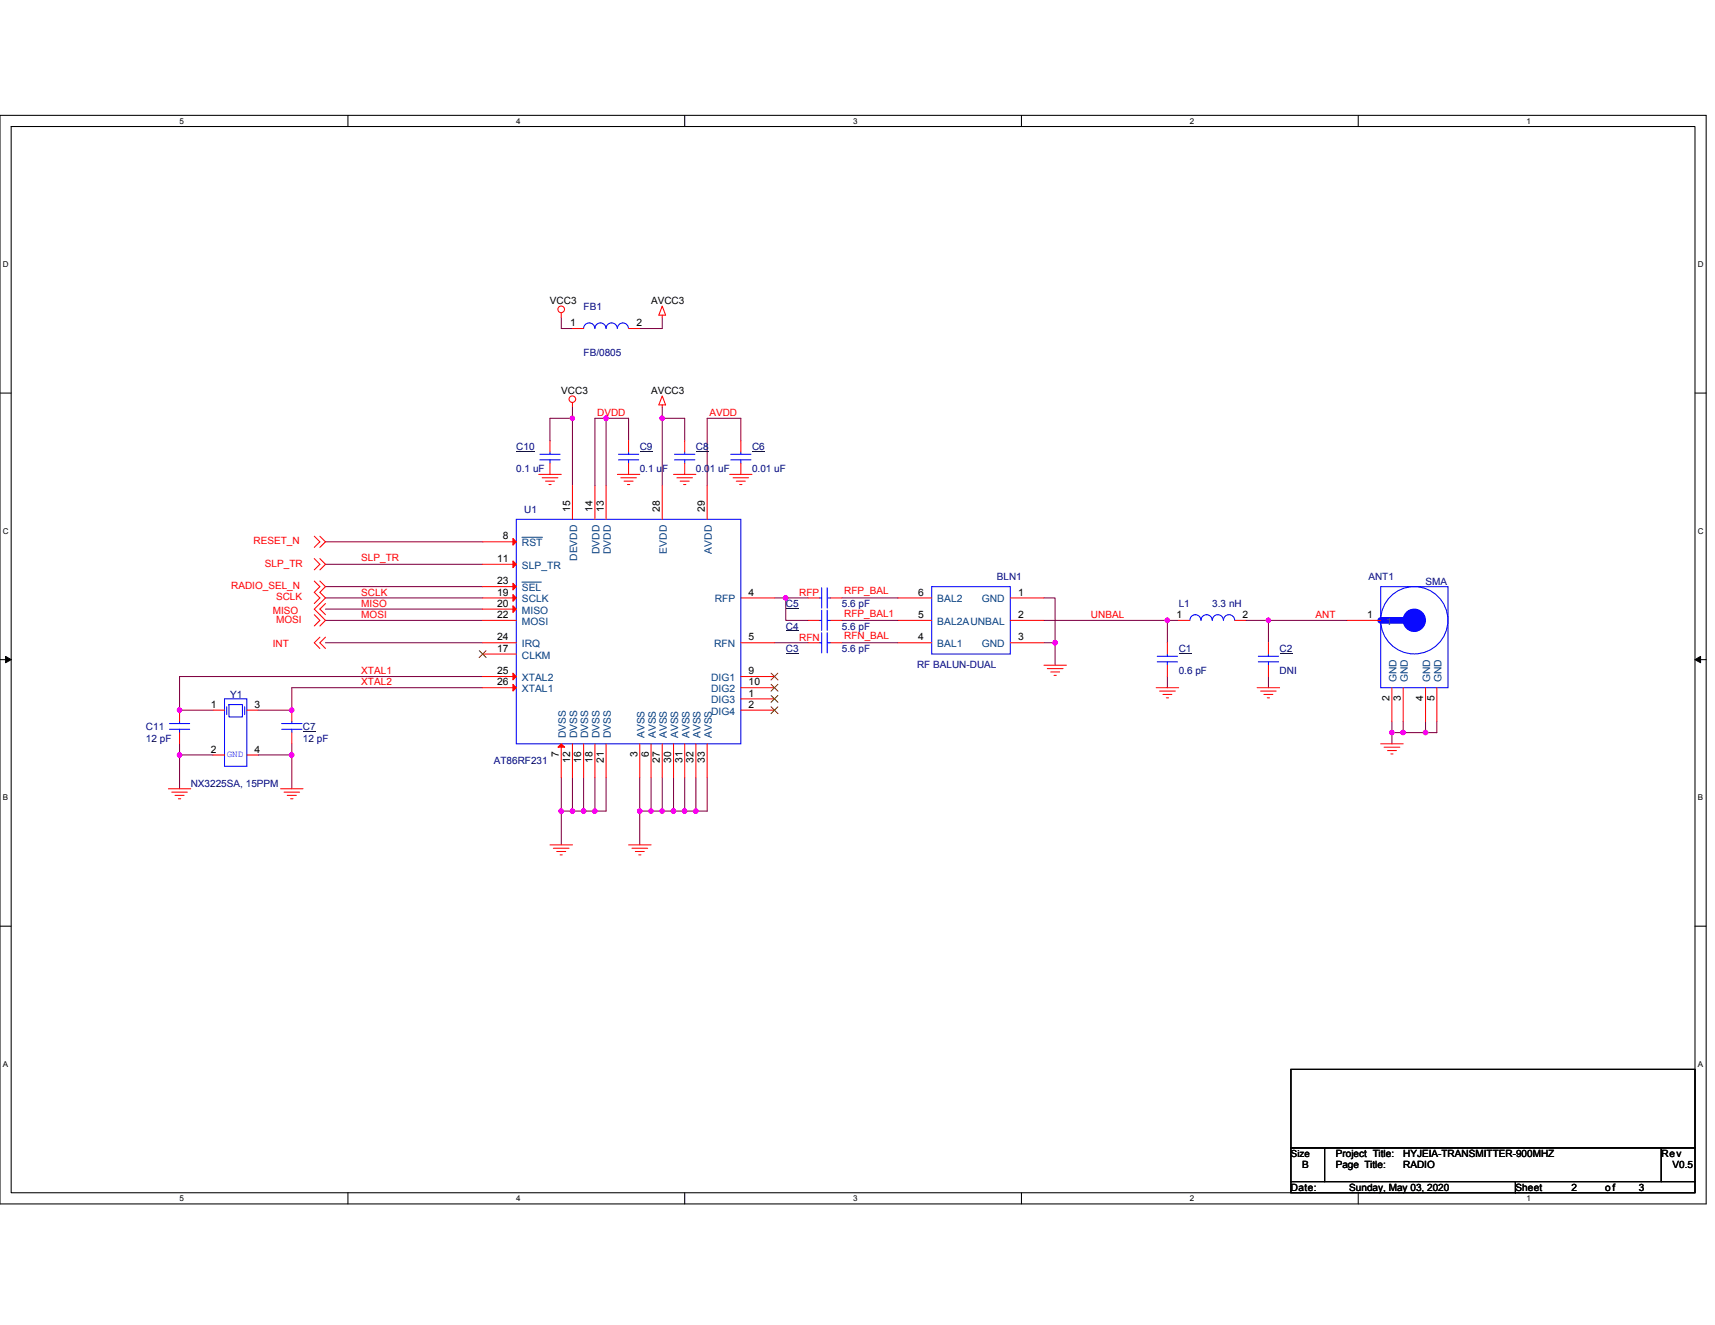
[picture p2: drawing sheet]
<svg xmlns="http://www.w3.org/2000/svg" width="279mm" height="216mm" viewBox="0 0 279 216" stroke-linecap="round" stroke-linejoin="round" font-family="sans-serif">
<path d="M0 18.8h278v177.4h-278zM1.8 20.6h274.3v173.8h-274.3z" fill="none" stroke="#000" stroke-width=".17"/>
<g fill="#fff">
<path d="M29.3 19h.7v1.4h-.7z"/>
<path d="M29.3 194.5h.7v1.5h-.7z"/>
</g>
<path d="M56.7 18.8v1.8M56.7 194.4v1.8" fill="none" stroke="#000" stroke-width=".17"/>
<g fill="#fff">
<path d="M84.1 19h.7v1.4h-.7z"/>
<path d="M84.1 194.5h.7v1.5h-.7z"/>
</g>
<path d="M111.5 18.8v1.8M111.5 194.4v1.8" fill="none" stroke="#000" stroke-width=".17"/>
<g fill="#fff">
<path d="M139 19h.7v1.4h-.7z"/>
<path d="M139 194.5h.7v1.5h-.7z"/>
</g>
<path d="M166.4 18.8v1.8M166.4 194.4v1.8" fill="none" stroke="#000" stroke-width=".17"/>
<g fill="#fff">
<path d="M193.8 19h.8v1.4h-.8z"/>
<path d="M193.8 194.5h.8v1.5h-.8z"/>
</g>
<path d="M221.3 18.8v1.8M221.3 194.4v1.8" fill="none" stroke="#000" stroke-width=".17"/>
<g fill="#fff">
<path d="M248.7 19h.7v1.4h-.7z"/>
<path d="M248.7 194.5h.7v1.5h-.7z"/>
<path d="M.5 42.3h.9v1.5h-.9z"/>
<path d="M276.6 42.3h1v1.5h-1z"/>
<path d="M.5 85.8h.9v1.4h-.9z"/>
<path d="M276.6 85.8h1v1.4h-1z"/>
</g>
<path d="M0 64.1h1.8M276.1 64.1h1.9" fill="none" stroke="#000" stroke-width=".17"/>
<g fill="#fff">
<path d="M.5 129.2h.8v1.5h-.8z"/>
<path d="M276.6 129.2h.9v1.5h-.9z"/>
</g>
<path d="M0 107.5h1.8M276.1 107.5h1.9" fill="none" stroke="#000" stroke-width=".17"/>
<path d="M.9 107l.9 .5-.9 .5zM276.1 107.5l1-.5v1z" fill="#000" stroke="#000" stroke-width=".16"/>
<g fill="#fff">
<path d="M.5 172.6h.8v1.5h-.8z"/>
<path d="M276.6 172.6h.9v1.5h-.9z"/>
</g>
<path d="M0 150.9h1.8M276.1 150.9h1.9M210.3 174.2h65.8v12.8h-65.8zM210.3 187h5.5v5.5h-5.5zM210.3 192.5h36.6v1.9h-36.6zM215.8 187h54.9v5.5h-54.9zM246.9 192.5h29.2v1.9h-29.2zM270.7 187h5.4v5.5h-5.4z" fill="none" stroke="#000" stroke-width=".17"/>
<g fill="none" stroke="#800040" stroke-width=".17">
<path d="M91.4 51.7v1.8h1.9M107.9 51.7v1.8h-3.7M93.3 68.2v10.9M93.3 68.2h-3.7v3.6M93.3 66.3v1.9M98.7 68.2v10.9M98.7 68.2h-1.8v10.9M98.7 68.2h3.7v3.6M107.9 66.3v1.9M107.9 68.2h3.6v3.6M107.9 68.2v10.9M120.7 71.8v-3.6h-5.5v10.9"/>
<path d="M53 97.4h25.6M53 99.3h25.6M53 95.6h25.6M53 88.3h25.6M53 91.9h25.6M126.2 97.4h1.8M128 97.4h3.7M128 97.4v3.7h3.7M137.2 97.4h9.1M170.1 97.4h1.8v7.3M53 101.1h25.6M53 104.7h25.6"/>
<path d="M78.6 110.2h-49.3v5.5h5.4M78.6 112.1h-31.1v3.6h-5.4M126.2 104.7h5.5M137.2 104.7h9.1M137.2 101.1h9.1M170.1 101.1h20.1M170.1 104.7h1.8M171.9 104.7v3.7M190.2 110.2v1.9M190.2 101.1h1.8M190.2 101.1v3.6M203 101.1h3.7"/>
<path d="M206.7 110.2v1.9M206.7 101.1h12.8M206.7 101.1v3.6M226.8 119.4h1.8M226.8 117.5v1.9M226.8 119.4v1.8M228.6 117.5v1.9M228.6 119.4h3.6M232.2 117.5v1.9M234.1 117.5v1.9h-1.9M29.3 123h5.4M29.3 123v5.5"/>
<path d="M29.3 121.2v1.8M42.1 123h5.4M47.5 123v5.5M47.5 121.2v1.8M91.4 126.7v5.5M91.4 132.2v5.5M91.4 132.2h1.9M93.3 126.7v5.5M93.3 132.2h1.8M95.1 126.7v5.5M95.1 132.2h1.8M96.9 126.7v5.5"/>
<path d="M98.7 126.7v5.5h-1.8M104.2 126.7v5.5M104.2 132.2v5.5M104.2 132.2h1.9M106.1 126.7v5.5M106.1 132.2h1.8M107.9 126.7v5.5M107.9 132.2h1.8M109.7 126.7v5.5h1.8M111.5 126.7v5.5M111.5 132.2h1.9M113.4 126.7v5.5"/>
<path d="M115.2 126.7v5.5h-1.8"/>
</g>
<g fill="#f0f" stroke="#f0f" stroke-width=".17">
<circle cx="47.5" cy="123" r=".36"/>
<circle cx="29.2" cy="123" r=".36"/>
<circle cx="29.2" cy="115.7" r=".35"/>
<circle cx="47.5" cy="115.7" r=".35"/>
<circle cx="93.2" cy="68.2" r=".36"/>
<circle cx="107.9" cy="68.2" r=".36"/>
<circle cx="98.7" cy="68.2" r=".36"/>
<circle cx="91.4" cy="132.2" r=".36"/>
<circle cx="96.9" cy="132.2" r=".36"/>
<circle cx="95.1" cy="132.2" r=".36"/>
<circle cx="93.2" cy="132.2" r=".36"/>
<circle cx="104.2" cy="132.2" r=".36"/>
<circle cx="106" cy="132.2" r=".36"/>
<circle cx="107.9" cy="132.2" r=".36"/>
<circle cx="109.7" cy="132.2" r=".36"/>
<circle cx="111.5" cy="132.2" r=".36"/>
<circle cx="113.4" cy="132.2" r=".36"/>
<circle cx="206.6" cy="101.1" r=".36"/>
<circle cx="190.2" cy="101.1" r=".36"/>
<circle cx="171.9" cy="104.7" r=".36"/>
<circle cx="128" cy="97.4" r=".36"/>
<circle cx="232.2" cy="119.4" r=".36"/>
<circle cx="228.6" cy="119.4" r=".36"/>
<circle cx="226.7" cy="119.4" r=".36"/>
</g>
<g fill="none" stroke="#f00" stroke-width=".17">
<path d="M91.4 51v.7M93.3 53.5h1.8M102.4 53.5h1.8M107.9 51.4v.3M107.9 49.9l.5 1.5h-1.1zM87.8 77.3h3.6M88.3 77.9h2.6M88.9 78.4h1.4M89.4 79h.4M89.6 71.8v1.9M89.6 75.5v1.8M93.3 79.1v5.5"/>
<path d="M93.3 65.6v.7M96.9 79.1v5.5M98.7 79.1v5.5M100.6 77.3h3.6M101.1 77.9h2.6M101.7 78.4h1.4M102.2 79h.4M102.4 71.8v1.9M102.4 75.5v1.8M107.9 66v.3M107.9 79.1v5.5M107.9 64.5l.5 1.5h-1.1z"/>
<path d="M109.7 77.3h3.7M110.3 77.9h2.5M110.8 78.4h1.5M111.4 79h.3M111.5 71.8v1.9M111.5 75.5v1.8M115.2 79.1v5.5M118.9 77.3h3.6M119.4 77.9h2.6M120 78.4h1.4M120.5 79h.4M120.7 71.8v1.9"/>
<path d="M120.7 75.5v1.8M51.2 94.7l.9 .9-.9 .9 .9 .9-.9 .9M51.2 87.4l.9 .9-.9 .9M51.2 91l.9 .9-.9 1M52.1 94.7l.9 .9-.9 .9 .9 .9-1.8 1.9 1.8 1.8-.9 .9M52.1 87.4l.9 .9-.9 .9M52.1 91l.9 .9-.9 1M53 98.3l-.9 1 .9 .9M78.6 88.3h5.5M78.6 91.9h5.5M78.6 97.4h5.5M78.6 99.3h5.5"/>
<path d="M78.6 95.6h5.5M120.7 97.4h5.5M131.7 97.4h1.8M135.3 97.4h1.9M146.3 97.4h5.5M164.6 97.4h5.5M29.3 115.7v1.8M29.3 119.4v1.8M34.7 115.7h1.9M40.2 115.7h1.9M47.5 115.7v1.8M47.5 119.4v1.8"/>
<path d="M51.2 100.2l.9 .9-.9 .9M52.1 103.8l-.9 .9 .9 1M53 103.8l-.9 .9 .9 1M78.6 106.6h5.5M78.6 101.1h5.5M78.6 104.7h5.5M78.6 110.2h5.5M78.6 112.1h5.5M120.7 104.7h5.5M120.7 110.2h5.5M120.7 112.1h5.5M120.7 113.9h5.5"/>
<path d="M120.7 115.7h5.5M131.7 101.1h1.8M131.7 104.7h1.8M135.3 101.1h1.9M135.3 104.7h1.9M146.3 104.7h5.5M146.3 101.1h5.5M164.6 101.1h5.5M164.6 104.7h5.5M170.1 108.4h3.6M170.6 108.9h2.6M171.2 109.5h1.4"/>
<path d="M171.7 110h.4M188.4 112.1h3.6M188.9 112.6h2.6M189.5 113.2h1.4M190 113.7h.4M190.2 104.7v1.9M190.2 108.4v1.8M192 101.1h1.8M201.2 101.1h1.8M204.8 112.1h3.7M205.4 112.6h2.5M205.9 113.2h1.5"/>
<path d="M206.5 113.7h.3M206.7 104.7v1.9M206.7 108.4v1.8M219.5 101.1h5.4M226.8 112.1v5.4M228.6 112.1v5.4M232.2 112.1v5.4M234.1 112.1v5.4M27.4 128.5h3.7M28 129.1h2.5M28.5 129.6h1.5M29.1 130.2h.3"/>
<path d="M34.7 123h1.9M40.2 123h1.9M45.7 128.5h3.7M46.3 129.1h2.5M46.8 129.6h1.5M47.3 130.2h.4M89.6 137.7h3.7M90.1 138.2h2.6M90.7 138.7h1.5M91.2 139.3h.4M91.4 121.2v5.5M93.3 121.2v5.5"/>
<path d="M95.1 121.2v5.5M96.9 121.2v5.5M98.7 121.2v5.5M102.4 137.7h3.7M103 138.2h2.5M103.5 138.7h1.5M104.1 139.3h.3M104.2 121.2v5.5M106.1 121.2v5.5M107.9 121.2v5.5M109.7 121.2v5.5M111.5 121.2v5.5"/>
<path d="M113.4 121.2v5.5M115.2 121.2v5.5M224.9 121.2h3.7M225.5 121.8h2.5M226 122.3h1.5M226.6 122.9h.3"/>
<circle cx="91.4" cy="50.4" r=".54"/>
<circle cx="93.3" cy="65" r=".54"/>
</g>
<g fill="none" stroke="#00f" stroke-width=".17">
<path d="M95.1 53.5a.91 .91 0 0 1 .9-.9 .91 .91 0 0 1 .9 .9M96.9 53.5a.9 .9 0 0 1 .9-.9 .9 .9 0 0 1 .9 .9 .92 .92 0 0 1 .9-.9 .92 .92 0 0 1 1 .9M100.6 53.5a.9 .9 0 0 1 .9-.9 .9 .9 0 0 1 .9 .9M87.9 74.9h3.3M87.9 74h3.3M89.6 73.7v.3M89.6 74.9v.6M100.8 74.9h3.3M100.8 74h3.3M102.4 73.7v.3M102.4 74.9v.6M109.9 74.9h3.3"/>
<path d="M109.9 74h3.3M111.5 73.7v.3M111.5 74.9v.6M119 74.9h3.3M119 74h3.3M120.7 73.7v.3M120.7 74.9v.6M84.1 84.6h36.6v36.6h-36.6zM133.5 97.4h.4M133.9 95.8v3.3M133.9 99.4v3.3M134.8 95.8v3.3"/>
<path d="M134.8 99.4v3.3M134.8 97.4h.5M151.8 95.6h12.8v11h-12.8zM224.9 95.6h11v16.5h-11zM27.6 118.8h3.3M27.6 117.9h3.3M29.3 117.5v.4M29.3 118.8v.6M36.6 113.9h3.6v11h-3.6zM36.9 115.2v1.2M37.3 114.8h2.2v2h-2.2zM39.9 115.2v1.2"/>
<path d="M45.9 118.8h3.3M45.9 117.9h3.3M47.5 117.5v.4M47.5 118.8v.6M133.5 101.1h.4M133.5 104.7h.4M133.9 103.1v3.3M134.8 103.1v3.3M134.8 101.1h.5M134.8 104.7h.5M188.5 107.8h3.3M188.5 106.9h3.3"/>
<path d="M190.2 106.6v.3M190.2 107.8v.6M199.3 101.1a.91 .91 0 0 0-.9-.9 .91 .91 0 0 0-.9 .9 .92 .92 0 0 0-.9-.9 .92 .92 0 0 0-1 .9 .9 .9 0 0 0-.9-.9 .9 .9 0 0 0-.9 .9M201.1 101.1a.91 .91 0 0 0-.9-.9 .91 .91 0 0 0-.9 .9M205 107.8h3.3M205 106.9h3.3M206.7 106.6v.3M206.7 107.8v.6"/>
<circle cx="230.4" cy="101.1" r="5.5"/>
</g>
<path d="M84.1 73.5h3M104.2 73.5h2.1M113.4 73.5h2.1M122.5 73.5h2.1M128 99.1h2.1M49.4 119.3h2.1M128 106.4h2.1M128 102.8h2.1M192 106.4h2.1M208.5 106.4h2.1" fill="none" stroke="#000080" stroke-width=".16"/>
<circle cx="230.4" cy="101.1" r="1.82" fill="#00f" stroke="#00f" stroke-width=".17"/>
<path d="M224.9 101.1h3.7" fill="none" stroke="#00f" stroke-width="1.1"/>
<g fill="#f00" stroke="#f00" stroke-width=".17">
<path d="M90.9 121.8l.5-.6 .6 .6z"/>
<path d="M83.6 87.7l.5 .6-.5 .5z"/>
<path d="M83.6 91.4l.5 .5-.5 .6z"/>
<path d="M83.6 96.9l.5 .5-.5 .6z"/>
<path d="M83.6 98.7l.5 .6-.5 .5z"/>
<path d="M83.6 95l.5 .6-.5 .5z"/>
<path d="M83.6 109.7l.5 .5-.5 .6z"/>
<path d="M83.6 111.5l.5 .6-.5 .5z"/>
</g>
<path d="M85 87.5h3.4M85 94.8h3.2" fill="none" stroke="#004080" stroke-width=".16"/>
<path d="M78.1 106l1.1 1.1M79.2 106l-1.1 1.1M125.6 109.7l1.1 1.1M125.6 111.5l1.1 1.1M125.6 113.3l1.1 1.1M125.6 115.2l1.1 1.1M126.7 109.7l-1.1 1.1M126.7 111.5l-1.1 1.1M126.7 113.3l-1.1 1.1M126.7 115.2l-1.1 1.1" fill="none" stroke="#804000" stroke-width=".16"/>
<g font-size="1.7">
<text x="92.9" y="53.1">1</text>
<text x="103.7" y="53.1">2</text>
<text x="92.9" y="83.4" transform="rotate(-90 92.9 83.4)">15</text>
<text x="96.5" y="83.4" transform="rotate(-90 96.5 83.4)">14</text>
<text x="98.4" y="83.4" transform="rotate(-90 98.4 83.4)">13</text>
<text x="107.5" y="83.4" transform="rotate(-90 107.5 83.4)">28</text>
<text x="114.8" y="83.4" transform="rotate(-90 114.8 83.4)">29</text>
<text x="81.9" y="87.9">8</text>
<text x="81" y="95.2">23</text>
<text x="81" y="91.6">11</text>
<text x="81" y="97">19</text>
<text x="81" y="98.9">20</text>
<text x="81" y="100.7">22</text>
<text x="122" y="97">4</text>
<text x="149.6" y="100.7">5</text>
<text x="149.6" y="97">6</text>
<text x="165.9" y="100.7">2</text>
<text x="165.9" y="97">1</text>
<text x="191.6" y="100.7">1</text>
<text x="202.4" y="100.7">2</text>
<text x="222.7" y="100.7">1</text>
<text x="81" y="106.2">17</text>
<text x="81" y="104.4">24</text>
<text x="122" y="104.4">5</text>
<text x="149.6" y="104.4">4</text>
<text x="165.9" y="104.4">3</text>
<text x="81" y="109.9">25</text>
<text x="81" y="111.7">26</text>
<text x="122" y="109.9">9</text>
<text x="122" y="111.7">10</text>
<text x="122" y="113.5">1</text>
<text x="34.4" y="115.3">1</text>
<text x="41.5" y="115.3">3</text>
<text x="122" y="115.3">2</text>
<text x="226.4" y="114.3" transform="rotate(-90 226.4 114.3)">2</text>
<text x="228.2" y="114.3" transform="rotate(-90 228.2 114.3)">3</text>
<text x="231.9" y="114.3" transform="rotate(-90 231.9 114.3)">4</text>
<text x="233.7" y="114.3" transform="rotate(-90 233.7 114.3)">5</text>
<text x="34.4" y="122.6">2</text>
<text x="41.5" y="122.6">4</text>
<text x="91.1" y="123.4" transform="rotate(-90 91.1 123.4)">7</text>
<text x="92.9" y="124.3" transform="rotate(-90 92.9 124.3)">12</text>
<text x="94.7" y="124.3" transform="rotate(-90 94.7 124.3)">16</text>
<text x="96.5" y="124.3" transform="rotate(-90 96.5 124.3)">18</text>
<text x="98.4" y="124.3" transform="rotate(-90 98.4 124.3)">21</text>
<text x="103.8" y="123.4" transform="rotate(-90 103.8 123.4)">3</text>
<text x="105.7" y="123.4" transform="rotate(-90 105.7 123.4)">6</text>
<text x="107.5" y="124.3" transform="rotate(-90 107.5 124.3)">27</text>
<text x="109.3" y="124.3" transform="rotate(-90 109.3 124.3)">30</text>
<text x="111.2" y="124.3" transform="rotate(-90 111.2 124.3)">31</text>
<text x="113" y="124.3" transform="rotate(-90 113 124.3)">32</text>
<text x="114.8" y="124.3" transform="rotate(-90 114.8 124.3)">33</text>
</g>
<g font-size="1.7" fill="#004080">
<text x="85" y="89">RST</text>
<text x="85" y="92.7">SLP_TR</text>
<text x="94" y="91.4" transform="rotate(-90 94 91.4)">DEVDD</text>
<text x="97.7" y="90.3" transform="rotate(-90 97.7 90.3)">DVDD</text>
<text x="99.5" y="90.3" transform="rotate(-90 99.5 90.3)">DVDD</text>
<text x="108.6" y="90.2" transform="rotate(-90 108.6 90.2)">EVDD</text>
<text x="116" y="90.2" transform="rotate(-90 116 90.2)">AVDD</text>
<text x="85" y="98.2">SCLK</text>
<text x="85" y="100">MISO</text>
<text x="85" y="101.8">MOSI</text>
<text x="85" y="96.3">SEL</text>
<text x="116.4" y="98.2">RFP</text>
<text x="152.7" y="101.8">BAL2AUNBAL</text>
<text x="152.7" y="98.2">BAL2</text>
<text x="160" y="98.2">GND</text>
<text x="225.8" y="101.8">1</text>
<text x="85" y="107.3">CLKM</text>
<text x="85" y="105.5">IRQ</text>
<text x="116.4" y="105.5">RFN</text>
<text x="152.7" y="105.5">BAL1</text>
<text x="160" y="105.5">GND</text>
<text x="85" y="111">XTAL2</text>
<text x="85" y="112.8">XTAL1</text>
<text x="115.9" y="111">DIG1</text>
<text x="115.9" y="112.8">DIG2</text>
<text x="227.5" y="111.1" transform="rotate(-90 227.5 111.1)">GND</text>
<text x="229.4" y="111.1" transform="rotate(-90 229.4 111.1)">GND</text>
<text x="233" y="111.1" transform="rotate(-90 233 111.1)">GND</text>
<text x="234.8" y="111.1" transform="rotate(-90 234.8 111.1)">GND</text>
<text x="115.9" y="114.6">DIG3</text>
<text x="115.9" y="116.5">DIG4</text>
<text x="92.2" y="120.3" transform="rotate(-90 92.2 120.3)">DVSS</text>
<text x="94" y="120.3" transform="rotate(-90 94 120.3)">DVSS</text>
<text x="95.8" y="120.3" transform="rotate(-90 95.8 120.3)">DVSS</text>
<text x="97.7" y="120.3" transform="rotate(-90 97.7 120.3)">DVSS</text>
<text x="99.5" y="120.3" transform="rotate(-90 99.5 120.3)">DVSS</text>
<text x="105" y="120.3" transform="rotate(-90 105 120.3)">AVSS</text>
<text x="106.8" y="120.3" transform="rotate(-90 106.8 120.3)">AVSS</text>
<text x="108.6" y="120.3" transform="rotate(-90 108.6 120.3)">AVSS</text>
<text x="110.5" y="120.3" transform="rotate(-90 110.5 120.3)">AVSS</text>
<text x="112.3" y="120.3" transform="rotate(-90 112.3 120.3)">AVSS</text>
<text x="114.1" y="120.3" transform="rotate(-90 114.1 120.3)">AVSS</text>
<text x="116" y="120.3" transform="rotate(-90 116 120.3)">AVSS</text>
</g>
<g font-size="1.6">
<text x="89.6" y="49.5">VCC3</text>
<text x="106.1" y="49.5">AVCC3</text>
<text x="91.4" y="64.2">VCC3</text>
<text x="106.1" y="64.2">AVCC3</text>
<text x="210.3" y="188.4">Size</text>
<text x="212.1" y="190.4">B</text>
<text x="217.6" y="188.5">Project Title:</text>
<text x="217.6" y="190.4">Page Title:</text>
<text x="228.6" y="190.4">RADIO</text>
<text x="228.6" y="188.5">HYJEIA-TRANSMITTER-900MHZ</text>
<text x="270.7" y="188.5">Rev</text>
<text x="272.5" y="190.4">V0.5</text>
<text x="210.3" y="194">Date:</text>
<text x="219.8" y="194">Sunday, May 03, 2020</text>
<text x="246.9" y="194">Sheet</text>
<text x="256" y="194">2</text>
<text x="261.5" y="194">of</text>
<text x="267" y="194">3</text>
</g>
<g font-size="1.6" fill="#000080">
<text x="95.1" y="50.4">FB1</text>
<text x="95.1" y="57.9">FB/0805</text>
<text x="84.1" y="73.3">C10</text>
<text x="84.1" y="77">0.1 uF</text>
<text x="104.2" y="73.3">C9</text>
<text x="104.2" y="77">0.1 uF</text>
<text x="113.4" y="73.3">C8</text>
<text x="113.4" y="77">0.01 uF</text>
<text x="122.5" y="73.3">C6</text>
<text x="122.5" y="77">0.01 uF</text>
<text x="85.4" y="83.5">U1</text>
<text x="162.4" y="94.5">BLN1</text>
<text x="222.9" y="94.5">ANT1</text>
<text x="232.2" y="95.2">SMA</text>
<text x="128" y="98.9">C5</text>
<text x="137.2" y="98.9">5.6 pF</text>
<text x="192" y="98.9">L1</text>
<text x="197.5" y="98.9">3.3 nH</text>
<text x="128" y="102.6">C4</text>
<text x="128" y="106.2">C3</text>
<text x="137.2" y="102.6">5.6 pF</text>
<text x="137.2" y="106.2">5.6 pF</text>
<text x="192" y="106.2">C1</text>
<text x="208.5" y="106.2">C2</text>
<text x="37.5" y="113.7">Y1</text>
<text x="149.4" y="108.8">RF BALUN-DUAL</text>
<text x="192" y="109.9">0.6 pF</text>
<text x="208.5" y="109.9">DNI</text>
<text x="23.8" y="119">C11</text>
<text x="49.4" y="119">C7</text>
<text x="23.8" y="120.9">12 pF</text>
<text x="49.4" y="120.9">12 pF</text>
<text x="80.5" y="124.5">AT86RF231</text>
<text x="31.1" y="128.2">NX3225SA, 15PPM</text>
</g>
<g font-size="1.6" fill="#f00">
<text x="97.3" y="67.8">DVDD</text>
<text x="115.6" y="67.8">AVDD</text>
<text x="41.3" y="88.7">RESET_N</text>
<text x="37.7" y="96">RADIO_SEL_N</text>
<text x="43.2" y="92.3">SLP_TR</text>
<text x="58.9" y="91.4">SLP_TR</text>
<text x="44.4" y="100">MISO</text>
<text x="45" y="97.8">SCLK</text>
<text x="45" y="101.5">MOSI</text>
<text x="58.9" y="97.1">SCLK</text>
<text x="58.9" y="98.9">MISO</text>
<text x="58.9" y="100.7">MOSI</text>
<text x="130.2" y="97.1">RFP</text>
<text x="137.5" y="96.9">RFP_BAL</text>
<text x="137.5" y="100.5">RFP_BAL1</text>
<text x="177.7" y="100.7">UNBAL</text>
<text x="214.3" y="100.7">ANT</text>
<text x="44.4" y="105.5">INT</text>
<text x="130.2" y="104.4">RFN</text>
<text x="137.5" y="104.2">RFN_BAL</text>
<text x="58.9" y="109.9">XTAL1</text>
<text x="58.9" y="111.7">XTAL2</text>
</g>
<text font-size="1.5" fill="#00f" x="36.9" y="123.3">GND</text>
<g font-size="1.3">
<text x="29.3" y="20.2">5</text>
<text x="84.1" y="20.2">4</text>
<text x="139" y="20.2">3</text>
<text x="193.8" y="20.2">2</text>
<text x="248.7" y="20.2">1</text>
<text x=".5" y="43.5">D</text>
<text x="276.6" y="43.5">D</text>
<text x=".5" y="87">C</text>
<text x="276.6" y="87">C</text>
<text x=".5" y="130.4">B</text>
<text x="276.6" y="130.4">B</text>
<text x=".5" y="173.8">A</text>
<text x="276.6" y="173.8">A</text>
<text x="29.3" y="195.7">5</text>
<text x="84.1" y="195.7">4</text>
<text x="139" y="195.7">3</text>
<text x="193.8" y="195.7">2</text>
<text x="248.7" y="195.7">1</text>
</g>
</svg>
